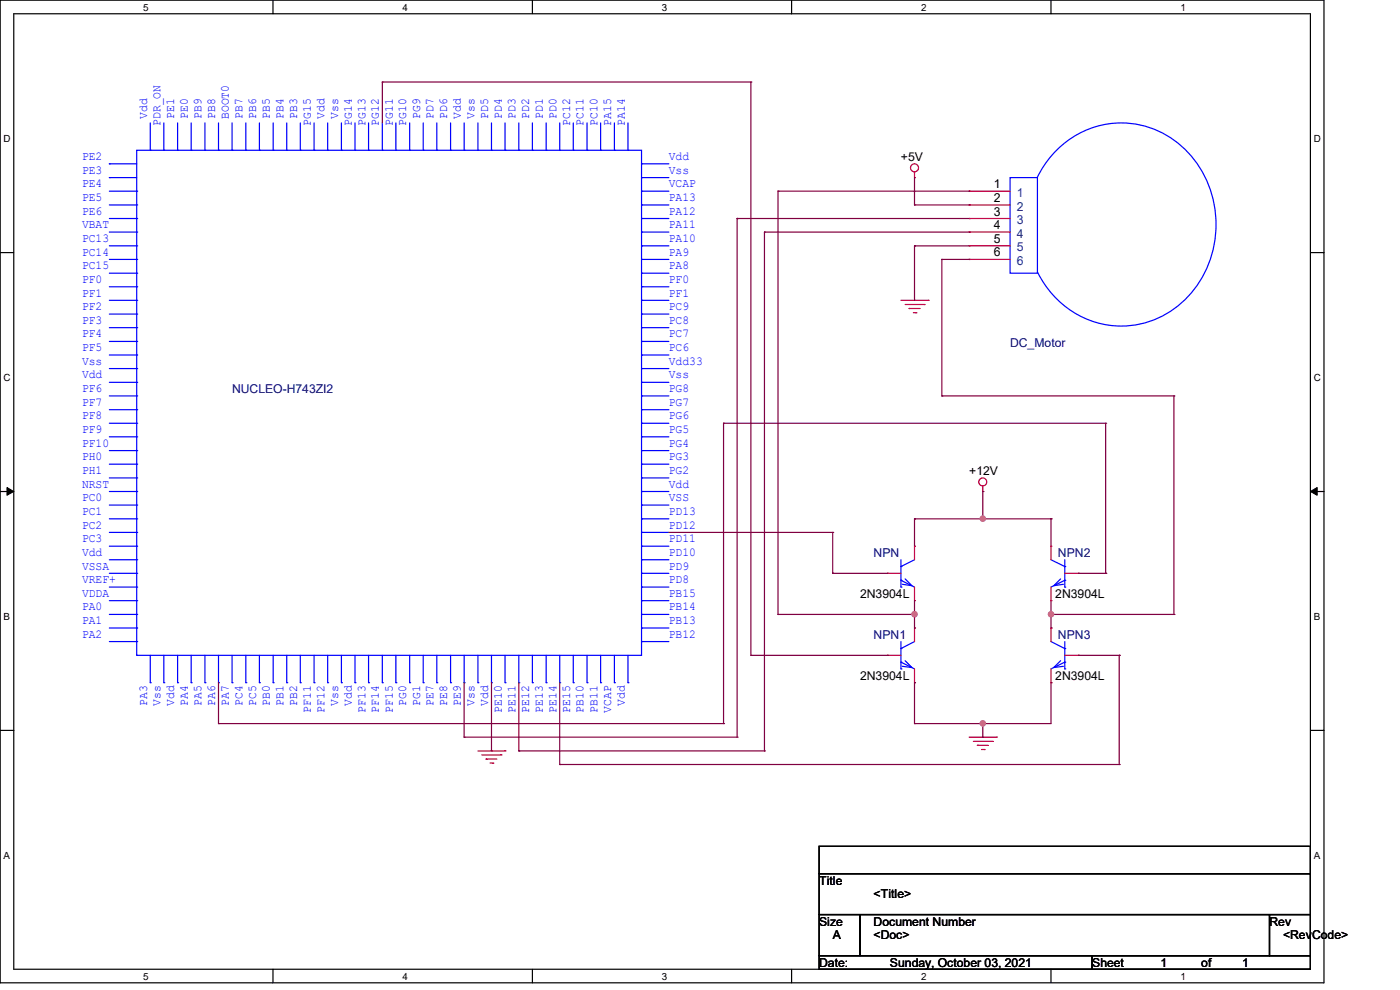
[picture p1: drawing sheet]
<svg xmlns="http://www.w3.org/2000/svg" width="297mm" height="210mm" viewBox="0 0 297 210" stroke-linecap="round" stroke-linejoin="round" font-family="sans-serif">
<path d="M0 0h280.9v208.5h-280.9zM2.9 2.9h275.1v202.7h-275.1z" fill="none" stroke="#000" stroke-width=".25"/>
<g fill="#fff">
<path d="M30.4 .3h1.1v2.4h-1.1z"/>
<path d="M30.4 205.9h1.1v2.3h-1.1z"/>
</g>
<path d="M57.9 0v2.9M57.9 205.6v2.9" fill="none" stroke="#000" stroke-width=".25"/>
<g fill="#fff">
<path d="M85.4 .3h1.1v2.4h-1.1z"/>
<path d="M85.4 205.9h1.1v2.3h-1.1z"/>
</g>
<path d="M112.9 0v2.9M112.9 205.6v2.9" fill="none" stroke="#000" stroke-width=".25"/>
<g fill="#fff">
<path d="M140.4 .3h1.2v2.4h-1.2z"/>
<path d="M140.4 205.9h1.2v2.3h-1.2z"/>
</g>
<path d="M167.9 0v2.9M167.9 205.6v2.9" fill="none" stroke="#000" stroke-width=".25"/>
<g fill="#fff">
<path d="M195.4 .3h1.2v2.4h-1.2z"/>
<path d="M195.4 205.9h1.2v2.3h-1.2z"/>
</g>
<path d="M223 0v2.9M223 205.6v2.9" fill="none" stroke="#000" stroke-width=".25"/>
<g fill="#fff">
<path d="M250.4 .3h1.2v2.4h-1.2z"/>
<path d="M250.4 205.9h1.2v2.3h-1.2z"/>
<path d="M.8 28.2h1.4v2.4h-1.4z"/>
<path d="M278.7 28.2h1.5v2.4h-1.5z"/>
<path d="M.8 78.9h1.4v2.3h-1.4z"/>
<path d="M278.7 78.9h1.5v2.3h-1.5z"/>
</g>
<path d="M0 53.6h2.9M278 53.6h2.9" fill="none" stroke="#000" stroke-width=".25"/>
<g fill="#fff">
<path d="M.8 129.6h1.3v2.3h-1.3z"/>
<path d="M278.7 129.6h1.4v2.3h-1.4z"/>
</g>
<path d="M0 104.3h2.9M278 104.3h2.9" fill="none" stroke="#000" stroke-width=".25"/>
<path d="M1.5 103.4l1.4 .9-1.4 .8zM278 104.3l1.4-.9v1.7z" fill="#000" stroke="#000" stroke-width=".21"/>
<g fill="#fff">
<path d="M.8 180.3h1.3v2.3h-1.3z"/>
<path d="M278.7 180.3h1.4v2.3h-1.4z"/>
</g>
<path d="M0 154.9h2.9M278 154.9h2.9M173.8 179.5h104.2v5.8h-104.2zM173.8 185.3h104.2v8.7h-104.2zM173.8 194h8.7v8.7h-8.7zM182.5 194h86.8v8.7h-86.8zM269.3 194h8.7v8.7h-8.7zM173.8 202.7h57.9v2.9h-57.9zM231.7 202.7h46.3v2.9h-46.3z" fill="none" stroke="#000" stroke-width=".25"/>
<g fill="none" stroke="#f00" stroke-width=".25">
<path d="M194 37.7h.1M194 36.5v1.2M205.6 40.6h.1M205.6 43.5h.1M205.6 46.4h.1M205.6 49.2h.1M205.6 52.2h.1M205.6 55h.1M205.6 40.6h8.7M205.6 43.5h8.7M205.6 46.4h8.7M205.6 49.2h8.7"/>
<path d="M205.6 52.2h8.7M205.6 55h8.7M191.1 63.7h5.8M192 64.6h4M192.9 65.4h.1M192.9 65.4h2.3M193.8 66.3h.5M194.3 66.3h.1M196 64.6h.1M196.9 63.7h.1M194 115.9h.1M194 115.9v2.8"/>
<path d="M208.5 104.3h.1M208.5 103.1v1.2M223 115.9h.1M223 115.9v2.8M188.3 139h.1M188.3 121.6h.1M188.3 139h2.8M188.3 121.6h2.8M194 133.2h.1M194 127.4h.1M194 124.5v2.9M194 133.2v2.9"/>
<path d="M223 133.2h.1M223 127.4h.1M223 124.5v2.9M223 133.2v2.9M225.9 139h2.9M225.9 121.6h2.9M228.8 139h.1M228.8 121.6h.1M101.4 159.3h5.7M107.1 159.3h.1M194 144.8h.1M194 141.9v2.9"/>
<path d="M205.6 156.4h5.8M206.5 157.3h4M207.3 158.1h.1M207.3 158.1h2.4M208.2 159h.6M208.8 159h.1M210.5 157.3h.1M211.4 156.4h.1M223 144.8h.1M223 141.9v2.9M102.2 160.1h4.1M103.1 161h.1"/>
<path d="M103.1 161h2.3M104 161.9h.6M104.6 161.9h.1M106.3 160.1h.1"/>
<circle cx="194" cy="35.6" r=".85"/>
<circle cx="208.5" cy="102.2" r=".85"/>
</g>
<g fill="none" stroke="#00f" stroke-width=".25">
<path d="M23.2 34.8h.1M23.2 37.7h.1M23.2 34.8h5.8M23.2 37.7h5.8M29 31.9h107.1v107.1h-107.1zM31.9 31.9h.1M31.9 26.1v5.8M34.8 31.9h.1M34.8 26.1v5.8M37.7 31.9h.1M37.7 26.1v5.8M40.6 31.9h.1"/>
<path d="M40.6 26.1v5.8M43.5 31.9h.1M43.5 26.1v5.8M46.4 31.9h.1M46.4 26.1v5.8M49.2 31.9h.1M49.2 26.1v5.8M52.2 31.9h.1M52.2 26.1v5.8M55 31.9h.1M55 26.1v5.8M58 31.9h.1"/>
<path d="M58 26.1v5.8M60.8 31.9h.1M60.8 26.1v5.8M63.7 31.9h.1M63.7 26.1v5.8M66.6 31.9h.1M66.6 26.1v5.8M69.5 31.9h.1M69.5 26.1v5.8M72.4 31.9h.1M72.4 26.1v5.8M75.3 31.9h.1"/>
<path d="M75.3 26.1v5.8M78.2 31.9h.1M78.2 26.1v5.8M81.1 31.9h.1M81.1 26.1v5.8M84 31.9h.1M84 26.1v5.8M86.9 31.9h.1M86.9 26.1v5.8M89.8 31.9h.1M89.8 26.1v5.8M92.7 31.9h.1"/>
<path d="M92.7 26.1v5.8M95.6 31.9h.1M95.6 26.1v5.8M98.5 31.9h.1M98.5 26.1v5.8M101.4 31.9h.1M101.4 26.1v5.8M104.3 31.9h.1M104.3 26.1v5.8M107.1 31.9h.1M107.1 26.1v5.8M110.1 31.9h.1"/>
<path d="M110.1 26.1v5.8M112.9 31.9h.1M112.9 26.1v5.8M115.9 31.9h.1M115.9 26.1v5.8M118.7 31.9h.1M118.7 26.1v5.8M121.6 31.9h.1M121.6 26.1v5.8M124.5 31.9h.1M124.5 26.1v5.8M127.4 31.9h.1"/>
<path d="M127.4 26.1v5.8M130.3 31.9h.1M130.3 26.1v5.8M133.2 31.9h.1M133.2 26.1v5.8M136.1 34.8h.1M136.1 37.7h.1M136.1 34.8h5.8M136.1 37.7h5.8M214.3 37.7h5.8v20.3h-5.8zM220 37.7a19.4 19.4 0 0 1 30.3-7 22.4 22.4 0 0 1-2.8 35.8 19.4 19.4 0 0 1-27.4-8.7M23.2 40.6h5.8"/>
<path d="M23.2 43.5h5.8M23.2 46.4h5.8M23.2 49.2h5.8M23.2 52.2h5.8M23.2 55h5.8M23.2 58h5.8M29 40.6h.1M29 43.5h.1M29 46.4h.1M29 49.2h.1M29 52.2h.1M29 55h.1"/>
<path d="M29 58h.1M136.1 40.6h.1M136.1 43.5h.1M136.1 46.4h.1M136.1 49.2h.1M136.1 52.2h.1M136.1 55h.1M136.1 58h.1M136.1 40.6h5.8M136.1 43.5h5.8M136.1 46.4h5.8M136.1 49.2h5.8"/>
<path d="M136.1 52.2h5.8M136.1 55h5.8M136.1 58h5.8M23.2 60.8h5.8M23.2 63.7h5.8M23.2 66.6h5.8M23.2 69.5h5.8M23.2 72.4h5.8M23.2 75.3h5.8M23.2 78.2h5.8M29 60.8h.1M29 63.7h.1"/>
<path d="M29 66.6h.1M29 69.5h.1M29 72.4h.1M29 75.3h.1M29 78.2h.1M136.1 60.8h.1M136.1 63.7h.1M136.1 66.6h.1M136.1 69.5h.1M136.1 72.4h.1M136.1 75.3h.1M136.1 78.2h.1"/>
<path d="M136.1 60.8h5.8M136.1 63.7h5.8M136.1 66.6h5.8M136.1 69.5h5.8M136.1 72.4h5.8M136.1 75.3h5.8M136.1 78.2h5.8M23.2 81.1h5.8M23.2 84h5.8M23.2 86.9h5.8M23.2 89.8h5.8M23.2 92.7h5.8"/>
<path d="M23.2 95.6h5.8M23.2 98.5h5.8M29 81.1h.1M29 84h.1M29 86.9h.1M29 89.8h.1M29 92.7h.1M29 95.6h.1M29 98.5h.1M136.1 81.1h.1M136.1 84h.1M136.1 86.9h.1"/>
<path d="M136.1 89.8h.1M136.1 92.7h.1M136.1 95.6h.1M136.1 98.5h.1M136.1 81.1h5.8M136.1 84h5.8M136.1 86.9h5.8M136.1 89.8h5.8M136.1 92.7h5.8M136.1 95.6h5.8M136.1 98.5h5.8M23.2 101.4h5.8"/>
<path d="M23.2 104.3h5.8M23.2 107.1h5.8M23.2 110.1h5.8M23.2 112.9h5.8M23.2 115.9h5.8M23.2 118.7h5.8M29 101.4h.1M29 104.3h.1M29 107.1h.1M29 110.1h.1M29 112.9h.1M29 115.9h.1"/>
<path d="M29 118.7h.1M136.1 101.4h.1M136.1 104.3h.1M136.1 107.1h.1M136.1 110.1h.1M136.1 112.9h.1M136.1 115.9h.1M136.1 118.7h.1M136.1 101.4h5.8M136.1 104.3h5.8M136.1 107.1h5.8M136.1 110.1h5.8"/>
<path d="M136.1 112.9h5.8M136.1 115.9h5.8M136.1 118.7h5.8M191.1 118.7v5.8M194 118.7l-2.9 1.5M223 118.7l2.9 1.5M225.9 118.7v5.8M23.2 121.6h5.8M23.2 124.5h5.8M23.2 127.4h5.8M23.2 130.3h5.8M23.2 133.2h5.8"/>
<path d="M23.2 136.1h5.8M29 121.6h.1M29 124.5h.1M29 127.4h.1M29 130.3h.1M29 133.2h.1M29 136.1h.1M31.9 139v5.8M34.8 139v5.8M37.7 139v5.8M40.6 139v5.8M43.5 139v5.8"/>
<path d="M46.4 139v5.8M49.2 139v5.8M52.2 139v5.8M55 139v5.8M58 139v5.8M60.8 139v5.8M63.7 139v5.8M66.6 139v5.8M69.5 139v5.8M72.4 139v5.8M75.3 139v5.8M78.2 139v5.8"/>
<path d="M81.1 139v5.8M84 139v5.8M86.9 139v5.8M89.8 139v5.8M92.7 139v5.8M95.6 139v5.8M98.5 139v5.8M101.4 139v5.8M104.3 139v5.8M107.1 139v5.8M110.1 139v5.8M112.9 139v5.8"/>
<path d="M115.9 139v5.8M118.7 139v5.8M121.6 139v5.8M124.5 139v5.8M127.4 139v5.8M130.3 139v5.8M133.2 139v5.8M136.1 121.6h.1M136.1 124.5h.1M136.1 127.4h.1M136.1 130.3h.1M136.1 133.2h.1"/>
<path d="M136.1 136.1h.1M136.1 121.6h5.8M136.1 124.5h5.8M136.1 127.4h5.8M136.1 130.3h5.8M136.1 133.2h5.8M136.1 136.1h5.8M191.1 137.6h.1M191.1 120.2h.1M191.1 123.1h.1M191.1 124.5h.1M191.1 136.1v5.8"/>
<path d="M191.1 123.1l2.9 1.4M192 122.8l1.5 1.4-2.1-.2M194 136.1l-2.9 1.5M223 136.1l2.9 1.5M225 122.8l-1.4 1.4 2-.2M225.9 137.6h.1M225.9 120.2h.1M225.9 123.1h.1M225.9 124.5h.1M225.9 136.1v5.8M225.9 123.1l-2.9 1.4M31.9 144.8h.1"/>
<path d="M34.8 144.8h.1M37.7 144.8h.1M40.6 144.8h.1M43.5 144.8h.1M46.4 144.8h.1M49.2 144.8h.1M52.2 144.8h.1M55 144.8h.1M58 144.8h.1M60.8 144.8h.1M63.7 144.8h.1M66.6 144.8h.1"/>
<path d="M69.5 144.8h.1M72.4 144.8h.1M75.3 144.8h.1M78.2 144.8h.1M81.1 144.8h.1M84 144.8h.1M86.9 144.8h.1M89.8 144.8h.1M92.7 144.8h.1M95.6 144.8h.1M98.5 144.8h.1M101.4 144.8h.1"/>
<path d="M104.3 144.8h.1M107.1 144.8h.1M110.1 144.8h.1M112.9 144.8h.1M115.9 144.8h.1M118.7 144.8h.1M121.6 144.8h.1M124.5 144.8h.1M127.4 144.8h.1M130.3 144.8h.1M133.2 144.8h.1M191.1 140.5h.1"/>
<path d="M191.1 141.9h.1M191.1 140.5l2.9 1.4M192 140.2l1.5 1.4-2.1-.2M225 140.2l-1.4 1.4 2-.2M225.9 140.5h.1M225.9 141.9h.1M225.9 140.5l-2.9 1.4"/>
</g>
<g fill="none" stroke="#800040" stroke-width=".25">
<path d="M81.1 17.4h.1M81.1 17.4v8.7M81.1 17.4h78.2M159.3 17.4h.1M159.3 17.4v121.6M194 37.7v5.8M156.4 46.4h.1M156.4 46.4v110M156.4 46.4h49.2M162.2 49.2h.1M162.2 49.2v110.1M162.2 49.2h43.4"/>
<path d="M165.1 40.6h.1M165.1 40.6v89.7M165.1 40.6h40.5M194 52.2h.1M194 43.5h.1M194 52.2h11.6M194 52.2v11.5M194 43.5h11.6M199.8 55h.1M199.8 55v29M199.8 55h5.8M205.6 40.6h.1"/>
<path d="M205.6 55h.1M205.6 49.2h.1M205.6 43.5h.1M153.5 89.8h.1M153.5 89.8v63.7M153.5 89.8h81.1M199.8 84h.1M199.8 84h49.2M234.6 89.8h.1M234.6 89.8v31.8M249 84h.1M249 84v46.3"/>
<path d="M141.9 112.9h34.8M176.7 112.9h.1M176.7 112.9v8.7M194 110.1h.1M194 110.1v5.8M194 110.1h29M208.5 104.3h.1M208.5 104.3v5.8M223 110.1h.1M223 110.1v5.8M159.3 139h.1M159.3 139h29"/>
<path d="M165.1 130.3h.1M165.1 130.3h28.9M176.7 121.6h.1M176.7 121.6h11.6M188.3 139h.1M194 130.3h.1M194 133.2h.1M194 127.4v5.8M223 130.3h.1M223 133.2h.1M223 127.4v5.8M223 130.3h26"/>
<path d="M228.8 121.6h5.8M228.8 139h8.6M234.6 121.6h.1M237.4 139h.1M237.4 139v23.2M249 130.3h.1M46.4 153.5h.1M46.4 153.5h107.1M46.4 144.8v8.7M98.5 156.4h.1M98.5 144.8v11.6M98.5 156.4h57.9"/>
<path d="M104.3 159.3h.1M104.3 144.8v14.5M110.1 159.3h.1M110.1 144.8v14.5M110.1 159.3h52.1M118.7 144.8v17.4M153.5 153.5h.1M156.4 156.4h.1M162.2 159.3h.1M194 144.8h.1M194 153.5h.1M194 144.8v8.7"/>
<path d="M208.5 156.4h.1M208.5 153.5h.1M208.5 153.5v2.9M223 144.8h.1M223 144.8v8.7h-29M118.7 162.2h.1M118.7 162.2h118.7M237.4 162.2h.1"/>
</g>
<g fill="#f0f" stroke="#f0f" stroke-width=".25">
<circle cx="208.5" cy="110" r=".55"/>
<circle cx="208.5" cy="153.5" r=".55"/>
<circle cx="194" cy="130.3" r=".55"/>
<circle cx="223" cy="130.3" r=".55"/>
</g>
<g font-size="2.6" fill="#00f">
<text x="31.2" y="25.2" transform="rotate(-90 31.2 25.2)">Vdd</text>
<text x="34.1" y="26.7" transform="rotate(-90 34.1 26.7)">PDR_ON</text>
<text x="37" y="25.2" transform="rotate(-90 37 25.2)">PE1</text>
<text x="39.9" y="25.2" transform="rotate(-90 39.9 25.2)">PE0</text>
<text x="42.8" y="25.2" transform="rotate(-90 42.8 25.2)">PB9</text>
<text x="45.7" y="25.2" transform="rotate(-90 45.7 25.2)">PB8</text>
<text x="48.6" y="25.2" transform="rotate(-90 48.6 25.2)">BOOT0</text>
<text x="51.4" y="25.2" transform="rotate(-90 51.4 25.2)">PB7</text>
<text x="54.4" y="25.2" transform="rotate(-90 54.4 25.2)">PB6</text>
<text x="57.2" y="25.2" transform="rotate(-90 57.2 25.2)">PB5</text>
<text x="60.2" y="25.2" transform="rotate(-90 60.2 25.2)">PB4</text>
<text x="63" y="25.2" transform="rotate(-90 63 25.2)">PB3</text>
<text x="65.9" y="26.7" transform="rotate(-90 65.9 26.7)">PG15</text>
<text x="68.8" y="25.2" transform="rotate(-90 68.8 25.2)">Vdd</text>
<text x="71.7" y="25.2" transform="rotate(-90 71.7 25.2)">Vss</text>
<text x="74.6" y="26.7" transform="rotate(-90 74.6 26.7)">PG14</text>
<text x="77.5" y="26.7" transform="rotate(-90 77.5 26.7)">PG13</text>
<text x="80.4" y="26.7" transform="rotate(-90 80.4 26.7)">PG12</text>
<text x="83.3" y="26.7" transform="rotate(-90 83.3 26.7)">PG11</text>
<text x="86.2" y="26.7" transform="rotate(-90 86.2 26.7)">PG10</text>
<text x="89.1" y="25.2" transform="rotate(-90 89.1 25.2)">PG9</text>
<text x="92" y="25.2" transform="rotate(-90 92 25.2)">PD7</text>
<text x="94.9" y="25.2" transform="rotate(-90 94.9 25.2)">PD6</text>
<text x="97.8" y="25.2" transform="rotate(-90 97.8 25.2)">Vdd</text>
<text x="100.7" y="25.2" transform="rotate(-90 100.7 25.2)">Vss</text>
<text x="103.6" y="25.2" transform="rotate(-90 103.6 25.2)">PD5</text>
<text x="106.5" y="25.2" transform="rotate(-90 106.5 25.2)">PD4</text>
<text x="109.3" y="25.2" transform="rotate(-90 109.3 25.2)">PD3</text>
<text x="112.3" y="25.2" transform="rotate(-90 112.3 25.2)">PD2</text>
<text x="115.1" y="25.2" transform="rotate(-90 115.1 25.2)">PD1</text>
<text x="118.1" y="25.2" transform="rotate(-90 118.1 25.2)">PD0</text>
<text x="120.9" y="26.7" transform="rotate(-90 120.9 26.7)">PC12</text>
<text x="123.8" y="26.7" transform="rotate(-90 123.8 26.7)">PC11</text>
<text x="126.7" y="26.7" transform="rotate(-90 126.7 26.7)">PC10</text>
<text x="129.6" y="26.7" transform="rotate(-90 129.6 26.7)">PA15</text>
<text x="132.5" y="26.7" transform="rotate(-90 132.5 26.7)">PA14</text>
<text x="17.4" y="34">PE2</text>
<text x="141.9" y="34">Vdd</text>
<text x="17.4" y="36.8">PE3</text>
<text x="17.4" y="39.8">PE4</text>
<text x="141.9" y="36.8">Vss</text>
<text x="141.9" y="39.8">VCAP</text>
<text x="17.4" y="42.6">PE5</text>
<text x="17.4" y="45.5">PE6</text>
<text x="141.9" y="42.6">PA13</text>
<text x="141.9" y="45.5">PA12</text>
<text x="17.4" y="48.4">VBAT</text>
<text x="17.4" y="51.3">PC13</text>
<text x="141.9" y="48.4">PA11</text>
<text x="141.9" y="51.3">PA10</text>
<text x="17.4" y="54.2">PC14</text>
<text x="17.4" y="57.1">PC15</text>
<text x="141.9" y="57.1">PA8</text>
<text x="141.9" y="54.2">PA9</text>
<text x="17.4" y="60">PF0</text>
<text x="17.4" y="62.9">PF1</text>
<text x="17.4" y="65.8">PF2</text>
<text x="141.9" y="62.9">PF1</text>
<text x="141.9" y="60">PF0</text>
<text x="141.9" y="65.8">PC9</text>
<text x="17.4" y="68.7">PF3</text>
<text x="17.4" y="71.6">PF4</text>
<text x="141.9" y="68.7">PC8</text>
<text x="141.9" y="71.6">PC7</text>
<text x="17.4" y="74.5">PF5</text>
<text x="17.4" y="77.4">Vss</text>
<text x="141.9" y="74.5">PC6</text>
<text x="141.9" y="77.4">Vdd33</text>
<text x="17.4" y="80.3">Vdd</text>
<text x="17.4" y="83.2">PF6</text>
<text x="141.9" y="80.3">Vss</text>
<text x="141.9" y="83.2">PG8</text>
<text x="17.4" y="86.1">PF7</text>
<text x="17.4" y="89">PF8</text>
<text x="141.9" y="89">PG6</text>
<text x="141.9" y="86.1">PG7</text>
<text x="17.4" y="94.7">PF10</text>
<text x="17.4" y="91.9">PF9</text>
<text x="141.9" y="91.9">PG5</text>
<text x="141.9" y="94.7">PG4</text>
<text x="17.4" y="100.5">PH1</text>
<text x="17.4" y="97.7">PH0</text>
<text x="141.9" y="97.7">PG3</text>
<text x="141.9" y="100.5">PG2</text>
<text x="17.4" y="103.5">NRST</text>
<text x="17.4" y="106.3">PC0</text>
<text x="141.9" y="103.5">Vdd</text>
<text x="141.9" y="106.3">VSS</text>
<text x="17.4" y="109.2">PC1</text>
<text x="17.4" y="112.1">PC2</text>
<text x="141.9" y="112.1">PD12</text>
<text x="141.9" y="109.2">PD13</text>
<text x="17.4" y="115">PC3</text>
<text x="17.4" y="117.9">Vdd</text>
<text x="141.9" y="117.9">PD10</text>
<text x="141.9" y="115">PD11</text>
<text x="17.4" y="120.8">VSSA</text>
<text x="17.4" y="123.7">VREF+</text>
<text x="141.9" y="123.7">PD8</text>
<text x="141.9" y="120.8">PD9</text>
<text x="17.4" y="126.6">VDDA</text>
<text x="17.4" y="129.5">PA0</text>
<text x="141.9" y="129.5">PB14</text>
<text x="141.9" y="126.6">PB15</text>
<text x="17.4" y="132.4">PA1</text>
<text x="17.4" y="135.3">PA2</text>
<text x="141.9" y="132.4">PB13</text>
<text x="141.9" y="135.3">PB12</text>
<text x="31.2" y="149.7" transform="rotate(-90 31.2 149.7)">PA3</text>
<text x="34.1" y="149.7" transform="rotate(-90 34.1 149.7)">Vss</text>
<text x="37" y="149.7" transform="rotate(-90 37 149.7)">Vdd</text>
<text x="39.9" y="149.7" transform="rotate(-90 39.9 149.7)">PA4</text>
<text x="42.8" y="149.7" transform="rotate(-90 42.8 149.7)">PA5</text>
<text x="45.7" y="149.7" transform="rotate(-90 45.7 149.7)">PA6</text>
<text x="48.6" y="149.7" transform="rotate(-90 48.6 149.7)">PA7</text>
<text x="51.4" y="149.7" transform="rotate(-90 51.4 149.7)">PC4</text>
<text x="54.4" y="149.7" transform="rotate(-90 54.4 149.7)">PC5</text>
<text x="57.2" y="149.7" transform="rotate(-90 57.2 149.7)">PB0</text>
<text x="60.2" y="149.7" transform="rotate(-90 60.2 149.7)">PB1</text>
<text x="63" y="149.7" transform="rotate(-90 63 149.7)">PB2</text>
<text x="71.7" y="149.7" transform="rotate(-90 71.7 149.7)">Vss</text>
<text x="74.6" y="149.7" transform="rotate(-90 74.6 149.7)">Vdd</text>
<text x="86.2" y="149.7" transform="rotate(-90 86.2 149.7)">PG0</text>
<text x="89.1" y="149.7" transform="rotate(-90 89.1 149.7)">PG1</text>
<text x="92" y="149.7" transform="rotate(-90 92 149.7)">PE7</text>
<text x="94.9" y="149.7" transform="rotate(-90 94.9 149.7)">PE8</text>
<text x="97.8" y="149.7" transform="rotate(-90 97.8 149.7)">PE9</text>
<text x="100.7" y="149.7" transform="rotate(-90 100.7 149.7)">Vss</text>
<text x="103.6" y="149.7" transform="rotate(-90 103.6 149.7)">Vdd</text>
<text x="132.5" y="149.7" transform="rotate(-90 132.5 149.7)">Vdd</text>
<text x="65.9" y="151.2" transform="rotate(-90 65.9 151.2)">PF11</text>
<text x="68.8" y="151.2" transform="rotate(-90 68.8 151.2)">PF12</text>
<text x="77.5" y="151.2" transform="rotate(-90 77.5 151.2)">PF13</text>
<text x="80.4" y="151.2" transform="rotate(-90 80.4 151.2)">PF14</text>
<text x="83.3" y="151.2" transform="rotate(-90 83.3 151.2)">PF15</text>
<text x="106.5" y="151.2" transform="rotate(-90 106.5 151.2)">PE10</text>
<text x="109.3" y="151.2" transform="rotate(-90 109.3 151.2)">PE11</text>
<text x="112.3" y="151.2" transform="rotate(-90 112.3 151.2)">PE12</text>
<text x="115.1" y="151.2" transform="rotate(-90 115.1 151.2)">PE13</text>
<text x="118.1" y="151.2" transform="rotate(-90 118.1 151.2)">PE14</text>
<text x="120.9" y="151.2" transform="rotate(-90 120.9 151.2)">PE15</text>
<text x="123.8" y="151.2" transform="rotate(-90 123.8 151.2)">PB10</text>
<text x="126.7" y="151.2" transform="rotate(-90 126.7 151.2)">PB11</text>
<text x="129.6" y="151.2" transform="rotate(-90 129.6 151.2)">VCAP</text>
</g>
<g font-size="2.6">
<text x="191.1" y="34.2">+5V</text>
<text x="210.8" y="39.9">1</text>
<text x="210.8" y="42.8">2</text>
<text x="210.8" y="45.7">3</text>
<text x="210.8" y="48.6">4</text>
<text x="210.8" y="51.5">5</text>
<text x="210.8" y="54.4">6</text>
<text x="205.6" y="100.8">+12V</text>
<text x="182.5" y="126.9">2N3904L</text>
<text x="223.9" y="126.9">2N3904L</text>
<text x="182.5" y="144.2">2N3904L</text>
<text x="223.9" y="144.2">2N3904L</text>
<text x="173.8" y="187.7">Title</text>
<text x="185.3" y="190.6">&lt;Title&gt;</text>
<text x="173.8" y="196.3">Size</text>
<text x="185.3" y="196.3">Document Number</text>
<text x="269.3" y="196.3">Rev</text>
<text x="176.7" y="199.3">A</text>
<text x="185.3" y="199.3">&lt;Doc&gt;</text>
<text x="272.2" y="199.3">&lt;RevCode&gt;</text>
<text x="173.8" y="205.1">Date:</text>
<text x="188.8" y="205.1">Sunday, October 03, 2021</text>
<text x="231.7" y="205.1">Sheet</text>
<text x="246.2" y="205.1">1</text>
<text x="254.8" y="205.1">of</text>
<text x="263.5" y="205.1">1</text>
</g>
<g font-size="2.6" fill="#004080">
<text x="215.7" y="41.7">1</text>
<text x="215.7" y="44.7">2</text>
<text x="215.7" y="47.5">3</text>
<text x="215.7" y="50.4">4</text>
<text x="215.7" y="53.3">5</text>
<text x="215.7" y="56.2">6</text>
</g>
<g font-size="2.6" fill="#000080">
<text x="214.3" y="73.6">DC_Motor</text>
<text x="49.2" y="83.4">NUCLEO-H743ZI2</text>
<text x="185.3" y="118.2">NPN</text>
<text x="224.4" y="118.2">NPN2</text>
<text x="185.3" y="135.6">NPN1</text>
<text x="224.4" y="135.6">NPN3</text>
</g>
<g font-size="2.1">
<text x="30.4" y="2.2">5</text>
<text x="85.4" y="2.2">4</text>
<text x="140.4" y="2.2">3</text>
<text x="195.4" y="2.2">2</text>
<text x="250.4" y="2.2">1</text>
<text x=".8" y="30.1">D</text>
<text x="278.7" y="30.1">D</text>
<text x=".8" y="80.8">C</text>
<text x="278.7" y="80.8">C</text>
<text x=".8" y="131.5">B</text>
<text x="278.7" y="131.5">B</text>
<text x=".8" y="182.2">A</text>
<text x="278.7" y="182.2">A</text>
<text x="30.4" y="207.8">5</text>
<text x="85.4" y="207.8">4</text>
<text x="140.4" y="207.8">3</text>
<text x="195.4" y="207.8">2</text>
<text x="250.4" y="207.8">1</text>
</g>
</svg>
